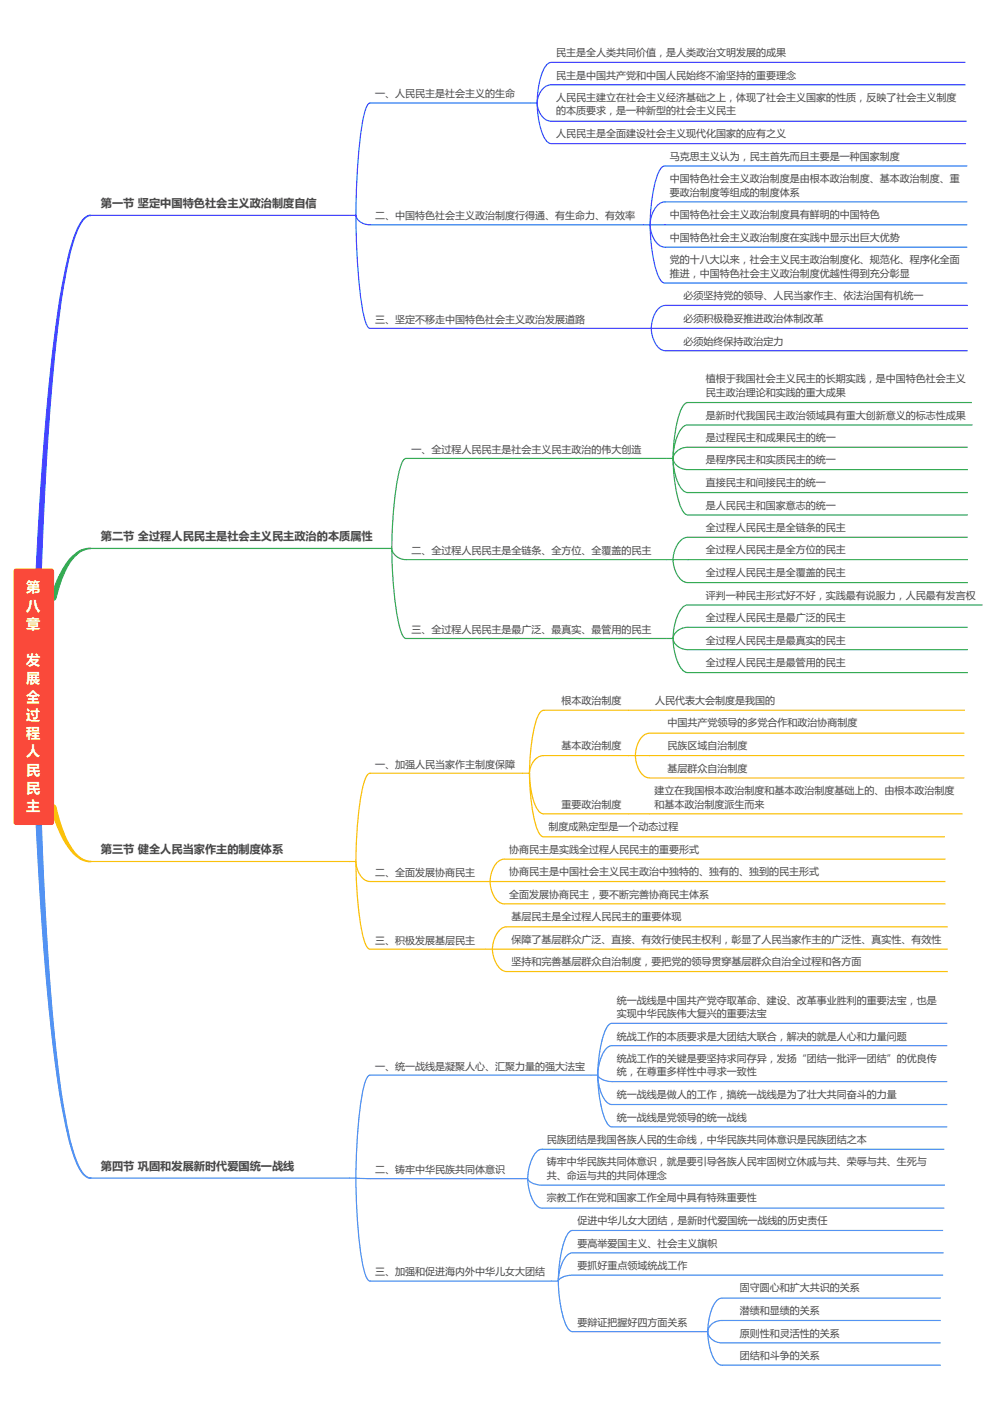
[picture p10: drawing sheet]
<svg xmlns="http://www.w3.org/2000/svg" width="297mm" height="420mm" viewBox="0 0 297 420" stroke-linecap="round" stroke-linejoin="round" font-family="sans-serif">
<path d="M25 65.2a2.33 2.33 0 0 1 2.1-1 6 6 0 0 0-3.9 4.3l-2.2 6.7-1.5 7-1.4 8.8-1.5 12.1-1.3 14-1.2 16-1.7 36.6a.8 .8 0 0 1-.9 .9 .8 .8 0 0 1-.7-.9l2-33.9 2.6-28.1 2.8-20.5 2-10.3 1.4-4.9a18.7 18.7 0 0 1 3.4-6.8z" fill-rule="evenodd" fill="#44f"/>
<path d="M25 65.2a2.33 2.33 0 0 1 2.1-1 6 6 0 0 0-3.9 4.3l-2.2 6.7-1.5 7-1.4 8.8-1.5 12.1-1.3 14-1.2 16-1.7 36.6a.8 .8 0 0 1-.9 .9 .8 .8 0 0 1-.7-.9l2-33.9 2.6-28.1 2.8-20.5 2-10.3 1.4-4.9a18.7 18.7 0 0 1 3.4-6.8z" fill="none" stroke="#44f" stroke-width=".3"/>
<path d="M110.4 30.7a2.93 2.93 0 0 0-1.6 2.4 148 148 0 0 0-2.7 31.1h-1.9M110.4 67a3.9 3.9 0 0 1-4.3-2.8l.3 9.2a99.7 99.7 0 0 0 2.8 23.1l.8 1.3 .4 .1" fill="none" stroke="#44f" stroke-width=".35"/>
<path d="M21.4 166.1a6.7 6.7 0 0 1 5.7-2.6 8 8 0 0 0-6.2 4.3 39.3 39.3 0 0 0-4.4 10.9 .78 .78 0 0 1-1 .2 .78 .78 0 0 1-.3-1l.2-.6a30.6 30.6 0 0 1 6-11.2z" fill-rule="evenodd" fill="#34ab52"/>
<path d="M21.4 166.1a6.7 6.7 0 0 1 5.7-2.6 8 8 0 0 0-6.2 4.3 39.3 39.3 0 0 0-4.4 10.9 .78 .78 0 0 1-1 .2 .78 .78 0 0 1-.3-1l.2-.6a30.6 30.6 0 0 1 6-11.2z" fill="none" stroke="#34ab52" stroke-width=".3"/>
<path d="M121.1 136.7a2.95 2.95 0 0 0-1.6 2.4 101.8 101.8 0 0 0-2.6 24.4h-2M121.1 166.9a4.1 4.1 0 0 1-4.2-3.4 106.6 106.6 0 0 0 2.6 24.5 2.95 2.95 0 0 0 1.6 2.4" fill="none" stroke="#34ab52" stroke-width=".35"/>
<path d="M15.4 240.2a.8 .8 0 0 1 1.3 .5l.6 2.3a25.7 25.7 0 0 0 5.9 12.1l1.7 1.2 2.2 .5a1.35 1.35 0 0 1-1.6 0 11.3 11.3 0 0 1-6.3-5.9l-.7-1.3a47.1 47.1 0 0 1-3.4-8.9z" fill-rule="evenodd" fill="#fbbf04"/>
<path d="M15.4 240.2a.8 .8 0 0 1 1.3 .5l.6 2.3a25.7 25.7 0 0 0 5.9 12.1l1.7 1.2 2.2 .5a1.35 1.35 0 0 1-1.6 0 11.3 11.3 0 0 1-6.3-5.9l-.7-1.3a47.1 47.1 0 0 1-3.4-8.9z" fill="none" stroke="#fbbf04" stroke-width=".3"/>
<path d="M110.4 230.6a2.86 2.86 0 0 0-1.7 2.3 96.4 96.4 0 0 0-2.6 24h-1.9M110.4 262.9a4.8 4.8 0 0 1-4-4.3l-.3-1.7a100.7 100.7 0 0 0 2.6 23.8 2.86 2.86 0 0 0 1.7 2.3" fill="none" stroke="#fbbf04" stroke-width=".35"/>
<path d="M11 245.2a.79 .79 0 0 1 .9-.2 .79 .79 0 0 1 .5 .8l1.6 33.9 2.1 28.1 2.5 20.4 2 10.3 1.3 4.9a14.4 14.4 0 0 0 4 7.5l1.2 .3a1.13 1.13 0 0 1-1.6-.4 18.4 18.4 0 0 1-4.5-9.1l-1.5-6.3-1.7-9-2.8-22.3-2.7-31.9-1.5-26.3z" fill-rule="evenodd" fill="#4087f3"/>
<path d="M11 245.2a.79 .79 0 0 1 .9-.2 .79 .79 0 0 1 .5 .8l1.6 33.9 2.1 28.1 2.5 20.4 2 10.3 1.3 4.9a14.4 14.4 0 0 0 4 7.5l1.2 .3a1.13 1.13 0 0 1-1.6-.4 18.4 18.4 0 0 1-4.5-9.1l-1.5-6.3-1.7-9-2.8-22.3-2.7-31.9-1.5-26.3z" fill="none" stroke="#4087f3" stroke-width=".3"/>
<g fill="none" stroke="#4087f3" stroke-width=".35">
<path d="M182.5 305.2a3 3 0 0 0-2.1 2.2 39 39 0 0 0-2.1 13.2h-2M182.5 311.8a4.6 4.6 0 0 0-3.2 3.6l-.7 2.1-.3 3.1M110.4 320.6a2.97 2.97 0 0 0-1.6 2.5 130.6 130.6 0 0 0-2.7 28.2h-1.9M178.3 320.6a4 4 0 0 0 4.2 1.9M178.3 320.6a12.6 12.6 0 0 0 2.9 8.3l1.3 .5M178.3 320.6a35.8 35.8 0 0 0 2.6 14.1l1 1.2 .6 .1M110.4 351.5l-4.3-.2 .1 4.3a116.4 116.4 0 0 0 2.6 23.9 2.97 2.97 0 0 0 1.6 2.5M161.6 342.7a4.6 4.6 0 0 0-3.2 3.6l-.6 2.1-.4 3.1h-1.9M161.6 353.4a4.5 4.5 0 0 1-4.2-1.9 12.6 12.6 0 0 0 2.9 8.3l1.3 .5M170.7 366.9a2.96 2.96 0 0 0-2 2.2 36.9 36.9 0 0 0-2.2 12.9h-1.9M170.7 373.6a4.5 4.5 0 0 0-3.2 3.4l-.6 2-.4 3M166.5 382a34.4 34.4 0 0 0 2.6 13.8l1.1 1.1 .5 .2"/>
<path d="M170.7 380.3l-2.7 .4a2.07 2.07 0 0 0-1.5 1.3M211.1 397.1a4 4 0 0 0 4.2 3.3M211.1 397.1a16.9 16.9 0 0 0 2.3 8.8l1.2 1.1 .7 .1M215.3 387.1a4.8 4.8 0 0 0-3.3 4l-.6 2.4-.3 3.6h-2M215.3 393.8a4 4 0 0 0-4.2 3.3"/>
</g>
<path d="M164.4 18.6a2.98 2.98 0 0 0-2.3 2.1 25.7 25.7 0 0 0-1.9 10h-1.9M160.2 30.7a5.8 5.8 0 0 0 3.4 5.3l.8 .2M160.2 30.7a24 24 0 0 0 2.4 10.9l1.2 1.1 .6 .1M164.4 25.3a5.2 5.2 0 0 0-4.2 5.4M198.3 49.5a2.97 2.97 0 0 0-2 2.2 47.4 47.4 0 0 0-2.4 15.3h-1.9M193.9 67h4.4M193.9 67a8.1 8.1 0 0 0 2.9 6.3l1.5 .4M193.9 67a43 43 0 0 0 2.8 16.1l1 1.2 .6 .1M198.3 60.2a4.9 4.9 0 0 0-4 4.1l-.4 2.7M198.4 91.1a4.7 4.7 0 0 0-3.8 4.1l-.4 2.7h-1.9M198.4 97.9h-4.1a7.1 7.1 0 0 0 3.4 6.6l.7 .1" fill="none" stroke="#44f" stroke-width=".35"/>
<path d="M200.7 136.7a4.2 4.2 0 0 0 4.4 3.3M200.7 136.7a15.6 15.6 0 0 0 3.1 9.6l1.3 .6M200.7 136.7a40.5 40.5 0 0 0 2.9 15.6l1 1.1 .5 .1M205.1 120a2.89 2.89 0 0 0-2 2.2 43 43 0 0 0-2.4 14.5h-1.9M205.1 126.7a4.9 4.9 0 0 0-3.4 4l-.6 2.4-.4 3.6M205.1 133.4a4.2 4.2 0 0 0-4.4 3.3M205.1 160.2a5.6 5.6 0 0 0-4.2 5l-.2 1.7h-1.9M205.1 166.9h-4.3a7.2 7.2 0 0 0 3.6 6.7l.7 .1M200.7 190.4a4.2 4.2 0 0 0 4.4 3.3M200.7 190.4a15.6 15.6 0 0 0 3.1 9.6l1.3 .6M205.1 180.4a4.9 4.9 0 0 0-3.4 4l-.6 2.4-.4 3.6h-1.9M205.1 187.1a4.2 4.2 0 0 0-4.4 3.3" fill="none" stroke="#34ab52" stroke-width=".35"/>
<path d="M162.1 211.8a3.1 3.1 0 0 0-2 2.4 56.4 56.4 0 0 0-2.2 16.4h-1.9M187.6 211.8h6.3M193.7 218.6a5.3 5.3 0 0 0-4 4.9l-.2 1.8h-1.9M157.9 230.6a57.1 57.1 0 0 0 2.2 16.5 3.1 3.1 0 0 0 2 2.4M157.9 230.6a23.6 23.6 0 0 0 2.5 10.9l1.1 1 .6 .2M162.1 225.3a5 5 0 0 0-4.2 5.3M193.7 225.3h-4.1a7.1 7.1 0 0 0 3.4 6.6l.7 .1M150.4 256.2a4.7 4.7 0 0 0-3.8 4.1l-.4 2.6h-2M187.6 242.7h6.1M150.4 262.9h-4.1a7.1 7.1 0 0 0 3.3 6.5l.8 .1M151.1 276.4a5.5 5.5 0 0 0-4 4.9l-.2 1.7h-2M151.1 283h-4.1a7.2 7.2 0 0 0 3.4 6.6l.7 .1" fill="none" stroke="#fbbf04" stroke-width=".35"/>
<path d="M4.4 169.8l10.9-.1a.64 .64 0 0 1 .7 .7v74.7a.64 .64 0 0 1-.7 .7h-10.4a.58 .58 0 0 1-.7-.7v-74.7z" fill-rule="evenodd" fill="#fa493a"/>
<path d="M4.4 169.8l10.9-.1a.64 .64 0 0 1 .7 .7v74.7a.64 .64 0 0 1-.7 .7h-10.4a.58 .58 0 0 1-.7-.7v-74.7z" fill="none" stroke="#fa493a" stroke-width=".35"/>
<g fill="none" stroke="#44f" stroke-width=".35">
<path d="M164.4 18.6h123.5M110.4 30.7h47.9M164.4 25.3h123.5M164.4 36.2h123.9M164.4 42.8h123.7M198.3 49.5h90.2M27 64.2h77.2M110.4 67h81.6M198.3 67h90.2M198.3 60.2h90.2M198.3 73.7h90.2M110.4 97.9h81.9"/>
<path d="M198.3 84.4h90.2M198.4 97.9h90.2M198.4 91.1h90.2M198.4 104.6h90.2"/>
</g>
<g fill="none" stroke="#34ab52" stroke-width=".35">
<path d="M121.1 136.7h77.7M205.1 120h84.8M205.1 126.7h84.9M205.1 133.4h83.5M205.1 140h83.5M205.1 146.9h83.5M205.1 153.5h83.5M27 163.5h87.9M121.1 166.9h77.7M205.1 166.9h83.5M205.1 160.2h83.5M205.1 173.7h83.5"/>
<path d="M121.1 190.4h77.7M205.1 180.4h87.9M205.1 187.1h83.5M205.1 193.7h83.5M205.1 200.6h83.5"/>
</g>
<g fill="none" stroke="#fbbf04" stroke-width=".35">
<path d="M162.1 211.8h25.5M193.7 218.6h93.9M193.9 211.8h93.9M110.4 230.6h45.6M162.1 225.3h25.5M193.7 225.3h93.9M193.7 232h93.9M27 256.9h77.2M150.4 256.2h131.6M162.1 242.7h25.5M162.1 249.5h119.7M193.7 242.7h93.4"/>
<path d="M110.4 262.9h33.8M150.4 262.9h131.6M150.4 269.5h131.6M151.1 276.4h131.6M110.4 283h34.5M151.1 283h131.6M151.1 289.7h131.6"/>
</g>
<g fill="none" stroke="#4087f3" stroke-width=".35">
<path d="M182.5 305.2h100M182.5 311.8h100M110.4 320.6h65.9M182.5 322.5h100M182.5 329.4h100M182.5 336h100M27 351.3h77.2M110.4 351.5h45.1M161.6 342.7h120M161.6 353.4h120.2M161.6 360.3h120M170.7 366.9h110.6"/>
<path d="M170.7 373.6h110.7M110.4 382h54.2M170.7 380.3h110.6M170.7 397.1h38.4M215.3 387.1h65.3M215.3 393.8h65.3M215.3 400.4h65.3M215.3 407.1h65.3"/>
</g>
<g font-size="4.2" fill="#fff">
<text x="7.8" y="176.6">第</text>
<text x="7.8" y="182.1">八</text>
<text x="7.8" y="187.5">章</text>
<text x="7.8" y="198.4">发</text>
<text x="7.8" y="203.8">展</text>
<text x="7.8" y="209.2">全</text>
<text x="7.8" y="214.7">过</text>
<text x="7.8" y="220.1">程</text>
<text x="7.8" y="225.6">人</text>
<text x="7.8" y="231">民</text>
<text x="7.8" y="236.4">民</text>
<text x="7.8" y="241.9">主</text>
</g>
<g font-size="3.3" fill="#454545">
<text x="30.1" y="61.9">第一节 坚定中国特色社会主义政治制度自信</text>
<text x="30.1" y="161.2">第二节 全过程人民民主是社会主义民主政治的本质属性</text>
<text x="30.1" y="254.3">第三节 健全人民当家作主的制度体系</text>
<text x="30.1" y="348.9">第四节 巩固和发展新时代爱国统一战线</text>
</g>
<g font-size="3" fill="#454545">
<text x="165.9" y="16.8">民主是全人类共同价值，是人类政治文明发展的成果</text>
<text x="165.9" y="23.4">民主是中国共产党和中国人民始终不渝坚持的重要理念</text>
<text x="111.9" y="29.1">一、人民民主是社会主义的生命</text>
<text x="165.9" y="30.1">人民民主建立在社会主义经济基础之上，体现了社会主义国家的性质，反映了社会主义制度</text>
<text x="165.9" y="34.1">的本质要求，是一种新型的社会主义民主</text>
<text x="165.9" y="41">人民民主是全面建设社会主义现代化国家的应有之义</text>
<text x="199.8" y="47.6">马克思主义认为，民主首先而且主要是一种国家制度</text>
<text x="199.8" y="54.3">中国特色社会主义政治制度是由根本政治制度、基本政治制度、重</text>
<text x="199.8" y="58.3">要政治制度等组成的制度体系</text>
<text x="111.9" y="65.4">二、中国特色社会主义政治制度行得通、有生命力、有效率</text>
<text x="199.8" y="65">中国特色社会主义政治制度具有鲜明的中国特色</text>
<text x="199.8" y="71.9">中国特色社会主义政治制度在实践中显示出巨大优势</text>
<text x="199.8" y="78.5">党的十八大以来，社会主义民主政治制度化、规范化、程序化全面</text>
<text x="199.8" y="82.6">推进，中国特色社会主义政治制度优越性得到充分彰显</text>
<text x="203.8" y="89.2">必须坚持党的领导、人民当家作主、依法治国有机统一</text>
<text x="203.8" y="95.9">必须积极稳妥推进政治体制改革</text>
<text x="111.9" y="96.3">三、坚定不移走中国特色社会主义政治发展道路</text>
<text x="203.8" y="102.7">必须始终保持政治定力</text>
<text x="210.5" y="114">植根于我国社会主义民主的长期实践，是中国特色社会主义</text>
<text x="210.5" y="118">民主政治理论和实践的重大成果</text>
<text x="210.5" y="124.9">是新时代我国民主政治领域具有重大创新意义的标志性成果</text>
<text x="210.5" y="131.5">是过程民主和成果民主的统一</text>
<text x="122.7" y="135">一、全过程人民民主是社会主义民主政治的伟大创造</text>
<text x="210.5" y="138.2">是程序民主和实质民主的统一</text>
<text x="210.5" y="144.9">直接民主和间接民主的统一</text>
<text x="210.5" y="151.7">是人民民主和国家意志的统一</text>
<text x="210.5" y="158.4">全过程人民民主是全链条的民主</text>
<text x="122.7" y="165.2">二、全过程人民民主是全链条、全方位、全覆盖的民主</text>
<text x="210.5" y="165">全过程人民民主是全方位的民主</text>
<text x="210.5" y="171.7">全过程人民民主是全覆盖的民主</text>
<text x="210.5" y="178.6">评判一种民主形式好不好，实践最有说服力，人民最有发言权</text>
<text x="210.5" y="185.2">全过程人民民主是最广泛的民主</text>
<text x="122.7" y="188.7">三、全过程人民民主是最广泛、最真实、最管用的民主</text>
<text x="210.5" y="191.9">全过程人民民主是最真实的民主</text>
<text x="210.5" y="198.6">全过程人民民主是最管用的民主</text>
<text x="167.5" y="210">根本政治制度</text>
<text x="195.4" y="210">人民代表大会制度是我国的</text>
<text x="199.1" y="216.6">中国共产党领导的多党合作和政治协商制度</text>
<text x="167.5" y="223.5">基本政治制度</text>
<text x="199.1" y="223.5">民族区域自治制度</text>
<text x="111.9" y="229.1">一、加强人民当家作主制度保障</text>
<text x="199.1" y="230.1">基层群众自治制度</text>
<text x="195.2" y="236.8">建立在我国根本政治制度和基本政治制度基础上的、由根本政治制度</text>
<text x="167.5" y="240.9">重要政治制度</text>
<text x="195.2" y="240.8">和基本政治制度派生而来</text>
<text x="163.6" y="247.5">制度成熟定型是一个动态过程</text>
<text x="151.9" y="254.4">协商民主是实践全过程人民民主的重要形式</text>
<text x="111.9" y="261.2">二、全面发展协商民主</text>
<text x="151.9" y="261">协商民主是中国社会主义民主政治中独特的、独有的、独到的民主形式</text>
<text x="151.9" y="267.7">全面发展协商民主，要不断完善协商民主体系</text>
<text x="152.6" y="274.4">基层民主是全过程人民民主的重要体现</text>
<text x="111.9" y="281.4">三、积极发展基层民主</text>
<text x="152.6" y="281.2">保障了基层群众广泛、直接、有效行使民主权利，彰显了人民当家作主的广泛性、真实性、有效性</text>
<text x="152.6" y="287.9">坚持和完善基层群众自治制度，要把党的领导贯穿基层群众自治全过程和各方面</text>
<text x="184" y="299.3">统一战线是中国共产党夺取革命、建设、改革事业胜利的重要法宝，也是</text>
<text x="184" y="303.3">实现中华民族伟大复兴的重要法宝</text>
<text x="184" y="310">统战工作的本质要求是大团结大联合，解决的就是人心和力量问题</text>
<text x="184" y="316.6">统战工作的关键是要坚持求同存异，发扬“团结一批评一团结”的优良传</text>
<text x="111.9" y="318.9">一、统一战线是凝聚人心、汇聚力量的强大法宝</text>
<text x="184" y="320.7">统，在尊重多样性中寻求一致性</text>
<text x="184" y="327.4">统一战线是做人的工作，搞统一战线是为了壮大共同奋斗的力量</text>
<text x="184" y="334.2">统一战线是党领导的统一战线</text>
<text x="163.1" y="340.9">民族团结是我国各族人民的生命线，中华民族共同体意识是民族团结之本</text>
<text x="163.1" y="347.5">铸牢中华民族共同体意识，就是要引导各族人民牢固树立休戚与共、荣辱与共、生死与</text>
<text x="111.9" y="349.8">二、铸牢中华民族共同体意识</text>
<text x="163.1" y="351.6">共、命运与共的共同体理念</text>
<text x="163.1" y="358.2">宗教工作在党和国家工作全局中具有特殊重要性</text>
<text x="172.2" y="365.1">促进中华儿女大团结，是新时代爱国统一战线的历史责任</text>
<text x="172.2" y="371.7">要高举爱国主义、社会主义旗帜</text>
<text x="111.9" y="380.3">三、加强和促进海内外中华儿女大团结</text>
<text x="172.2" y="378.4">要抓好重点领域统战工作</text>
<text x="220.7" y="385.1">固守圆心和扩大共识的关系</text>
<text x="172.2" y="395.3">要辩证把握好四方面关系</text>
<text x="220.7" y="391.9">潜绩和显绩的关系</text>
<text x="220.7" y="398.6">原则性和灵活性的关系</text>
<text x="220.7" y="405.3">团结和斗争的关系</text>
</g>
</svg>
